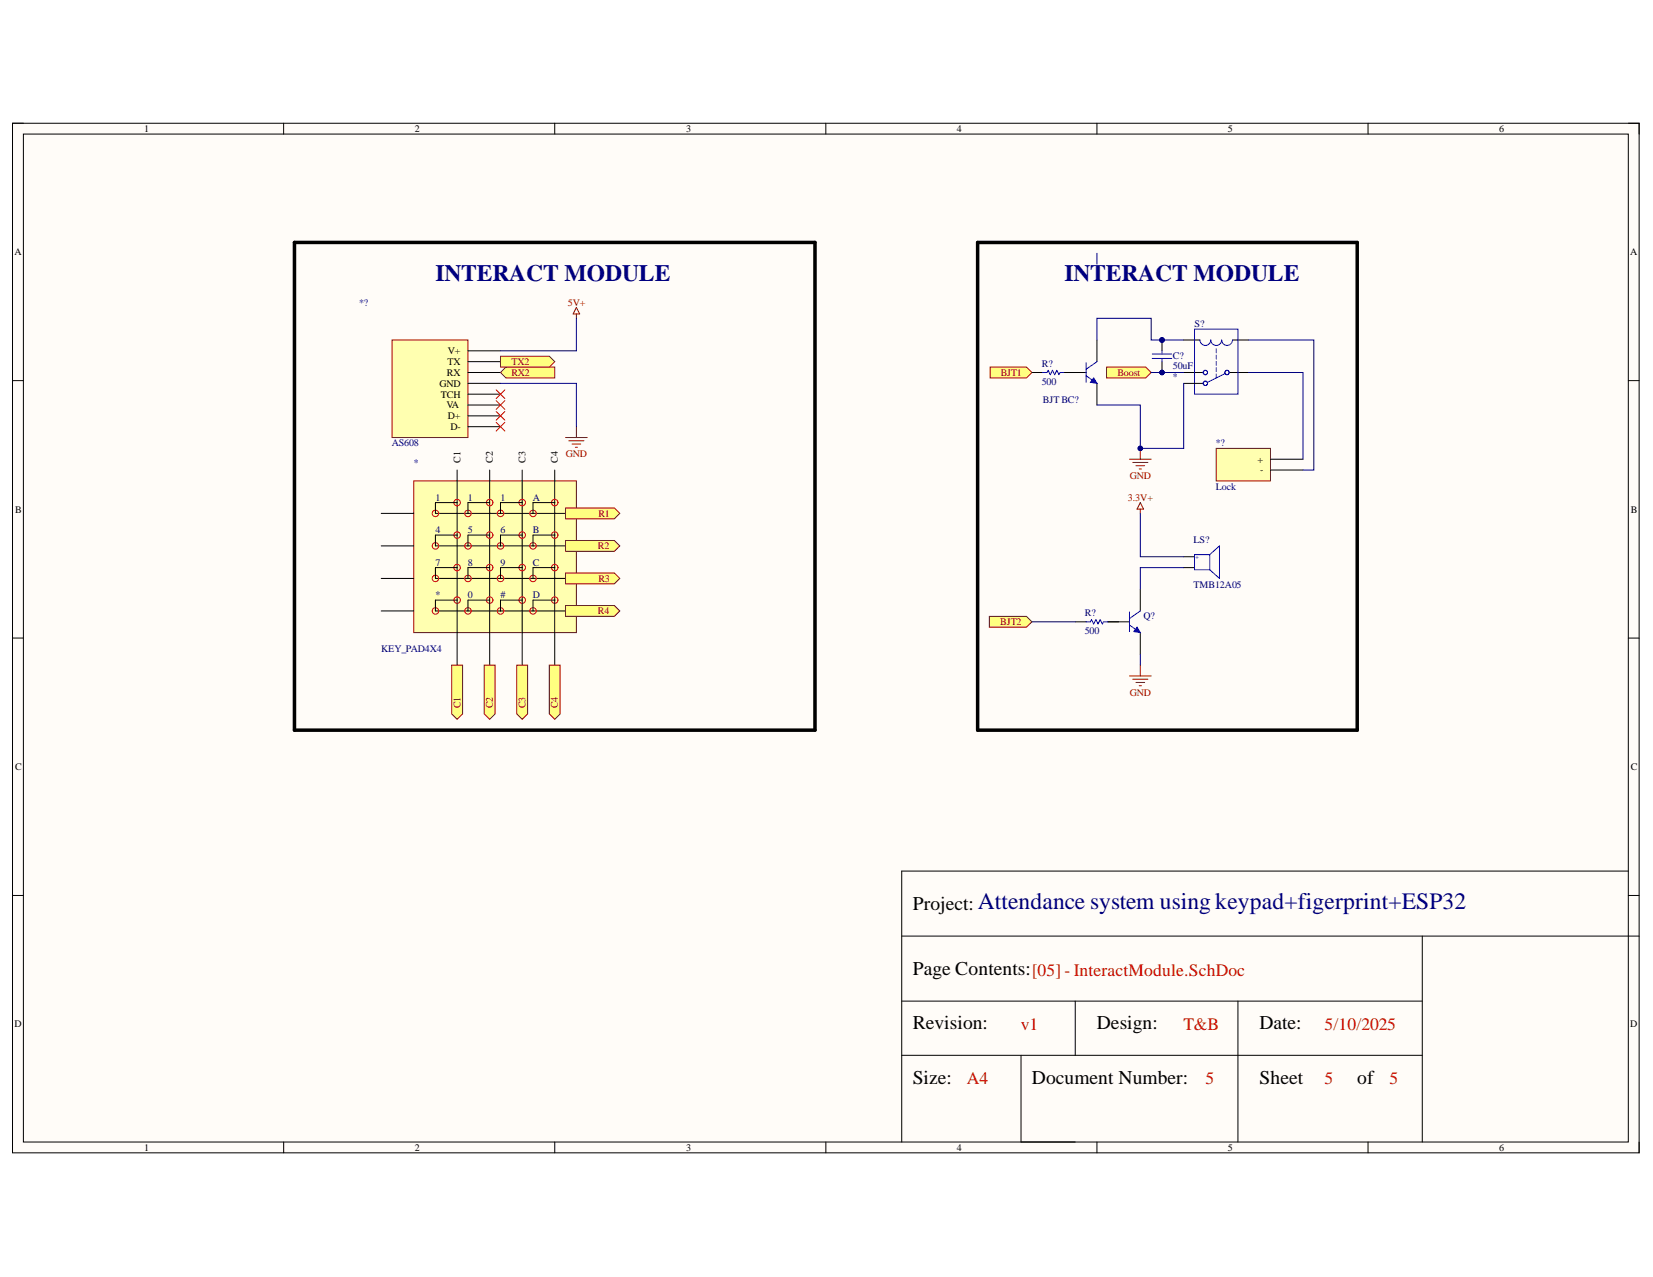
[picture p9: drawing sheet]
<svg xmlns="http://www.w3.org/2000/svg" width="279mm" height="216mm" viewBox="0 0 279 216" stroke-linecap="round" stroke-linejoin="round" font-family="sans-serif">
<path d="M2.1 20.8h275v174.1h-275z" fill-rule="evenodd" fill="#fffcf8"/>
<path d="M2.1 20.8h275v174.1h-275z" fill="none" stroke="#000" stroke-width=".17"/>
<path d="M4 22.7h271.2v170.4h-271.2z" fill-rule="evenodd" fill="#fffcf8"/>
<g fill="none" stroke="#000" stroke-width=".17">
<path d="M2.1 20.8h1.8M4 22.7h271.2v170.4h-271.2zM47.9 20.8v1.9M93.8 20.8v1.9M139.6 20.8v1.9M185.4 20.8v1.9M231.2 20.8v1.9M275.2 20.8h1.9v1.9M2.1 64.4h1.8M275.2 64.4h1.9M2.1 107.9h1.8M275.2 107.9h1.9"/>
<path d="M2.1 151.4h1.8M152.4 158.3h124.7M240.4 158.3v34.8M275.2 151.4h1.9M275.2 147.3h-122.8v45.8M152.4 169.3h88M152.4 178.4h88M172.6 178.4v14.7h9.1M181.7 169.3v9.1M209.2 169.3v23.8M47.9 193.1v1.8M93.8 193.1v1.8"/>
<path d="M139.6 193.1v1.8M185.4 193.1v1.8M231.2 193.1v1.8M277.1 193.1v1.8"/>
</g>
<path d="M66.3 57.5h12.8v16.5h-12.8z" fill-rule="evenodd" fill="#ffffb0"/>
<path d="M66.3 57.5h12.8v16.5h-12.8zM97.4 53.1v.7M97.4 52l.6 1.1h-1.1zM95.6 74h3.7M96.1 74.5h2.6M96.7 75.1h1.5M97.2 75.6h.4M97.4 72.1v1.9" fill="none" stroke="#800000" stroke-width=".17"/>
<path d="M79.1 59.3h5.5M79.1 61.1h5.5M79.1 63h5.5M79.1 64.8h5.5M79.1 66.6h5.5M79.1 68.5h5.5M79.1 70.3h5.5M79.1 72.1h5.5" fill="none" stroke="#000" stroke-width=".17"/>
<path d="M84.6 63l.9-.9h8.3v1.8h-8.3z" fill-rule="evenodd" fill="#ffff80"/>
<path d="M84.6 63l.9-.9h8.3v1.8h-8.3z" fill="none" stroke="#800000" stroke-width=".17"/>
<path d="M84.6 60.2h8.2l1 .9-1 1h-8.2z" fill-rule="evenodd" fill="#ffff80"/>
<path d="M84.6 60.2h8.2l1 .9-1 1h-8.2z" fill="none" stroke="#800000" stroke-width=".17"/>
<path d="M49.8 41h88v82.4h-88zM165.3 41h64.1v82.4h-64.1z" fill="none" stroke="#000" stroke-width=".59"/>
<g fill="none" stroke="#00f" stroke-width=".17">
<path d="M201.9 55.7h7.3v10.9h-7.3zM202.8 57.5a.91 .91 0 0 0 .9 .9 .91 .91 0 0 0 1-.9 .92 .92 0 0 0 .9 .9 .92 .92 0 0 0 .9-.9 .91 .91 0 0 0 .9 .9 .91 .91 0 0 0 .9-.9M205.6 59v.7M176.2 63h.8l.2-.4 .3 .7 .4-.7 .4 .7 .3-.7 .4 .7 .2-.3h.7M183.6 63.5l1.8 1.3M183.6 61.3v3.3M185.4 61.2l-1.8 1.2M205.6 60v.7M205.6 61.1v.7M205.6 62.2v.6M205.6 63.2v.7M207 63.2l-2.9 1.4"/>
<path d="M204.5 93.8l1.6-1.5v5.5l-1.6-1.5M204.5 93.8v2.5M204.5 93.8h-2.6v2.5h2.6"/>
<circle cx="203.7" cy="63" r=".37"/>
<circle cx="203.7" cy="64.8" r=".37"/>
<circle cx="207.4" cy="63" r=".37"/>
</g>
<path d="M185.4 57.5v3.7M200.1 57.5h2.7M208.3 57.5h2.8M174.4 63h1.8M179.9 63h3.7M185.4 64.8v3.7M200.1 63h3.3M200.1 64.8h3.3M207.8 63h3.3M200.1 94.1h1.8M200.1 96h1.8" fill="none" stroke="#000" stroke-width=".17"/>
<path d="M184.9 63.9l.5 .9-1.1-.2z" fill="#00f"/>
<path d="M184.9 63.9l.5 .9-1.1-.2z" fill="none" stroke="#00f" stroke-width=".17"/>
<path d="M190.9 77.6h3.7M191.5 78.2h2.5M192 78.7h1.5M192.6 79.3h.3M192.7 75.8v1.8" fill="none" stroke="#800000" stroke-width=".17"/>
<circle cx="192.7" cy="75.8" r=".36" fill="#000080"/>
<circle cx="192.7" cy="75.8" r=".36" fill="none" stroke="#000080" stroke-width=".17"/>
<path d="M187 62.1h6.7l.9 .9-.9 .9h-6.7z" fill-rule="evenodd" fill="#ffff80"/>
<path d="M187 62.1h6.7l.9 .9-.9 .9h-6.7z" fill="none" stroke="#800000" stroke-width=".17"/>
<path d="M167.4 62.1h6.1l.9 .9-.9 .9h-6.1z" fill-rule="evenodd" fill="#ffff80"/>
<path d="M167.4 62.1h6.1l.9 .9-.9 .9h-6.1zM190.9 114.3h3.7M191.5 114.8h2.5M192 115.4h1.5M192.6 115.9h.3M192.7 112.5v1.8" fill="none" stroke="#800000" stroke-width=".17"/>
<path d="M192.7 99.6v3.7M181.7 105.1h1.9M187.2 105.1h3.7" fill="none" stroke="#000" stroke-width=".17"/>
<path d="M183.6 105.1h.7l.2-.3 .4 .7 .3-.7 .4 .7 .4-.7 .3 .7 .2-.4h.7M190.9 103.5v3.3M192.7 103.3l-1.8 1.3" fill="none" stroke="#00f" stroke-width=".17"/>
<path d="M167.2 104.2h6.3l.9 .9-.9 .9h-6.3z" fill-rule="evenodd" fill="#ffff80"/>
<path d="M192.7 85l.6 1.1h-1.1zM192.7 86.1v.7M167.2 104.2h6.3l.9 .9-.9 .9h-6.3z" fill="none" stroke="#800000" stroke-width=".17"/>
<path d="M194.8 59.9h3.3M196.4 59.3v.6M194.8 60.6h3.3" fill="none" stroke="#00f" stroke-width=".17"/>
<path d="M205.6 75.8h9.1v5.5h-9.1z" fill-rule="evenodd" fill="#ffffb0"/>
<path d="M205.6 75.8h9.1v5.5h-9.1z" fill="none" stroke="#800000" stroke-width=".17"/>
<path d="M214.7 77.6h5.5M214.7 79.5h5.5" fill="none" stroke="#000" stroke-width=".17"/>
<path d="M83.9 65.9l1.4 1.5M83.9 67.7l1.4 1.5M83.9 69.6l1.4 1.4M83.9 71.4l1.4 1.5M85.3 65.9l-1.4 1.5M85.3 67.7l-1.4 1.5M85.3 69.6l-1.4 1.4M85.3 71.4l-1.4 1.5" fill="none" stroke="#f00" stroke-width=".17"/>
<path d="M69.9 81.3h27.5v25.7h-27.5z" fill-rule="evenodd" fill="#ffffb0"/>
<path d="M69.9 81.3h27.5v25.7h-27.5z" fill="none" stroke="#800000" stroke-width=".17"/>
<g fill="none" stroke="#000" stroke-width=".17">
<path d="M77.3 79.5v33M82.8 79.5v33M88.3 79.5v33M93.8 79.5v33M64.4 97.8h5.5M64.4 92.3h5.5M64.4 86.8h5.5M77.3 96h-3.7v1.8h22M77.3 90.5h-3.7v1.8h22M77.3 85h-3.7v1.8h22M82.8 85h-3.7v1.8M82.8 90.5h-3.7v1.8"/>
<path d="M82.8 96h-3.7v1.8M88.3 85h-3.7v1.8M88.3 90.5h-3.7v1.8M88.3 96h-3.7v1.8M93.8 85h-3.7v1.8M93.8 90.5h-3.7v1.8M93.8 96h-3.7v1.8M64.4 103.3h5.5M77.3 101.5h-3.7v1.8h22M82.8 101.5h-3.7v1.8M88.3 101.5h-3.7v1.8M93.8 101.5h-3.7v1.8"/>
</g>
<g fill="none" stroke="#f00" stroke-width=".17">
<circle cx="73.6" cy="92.3" r=".55"/>
<circle cx="73.6" cy="97.8" r=".55"/>
<circle cx="73.6" cy="86.8" r=".55"/>
<circle cx="77.3" cy="85" r=".55"/>
<circle cx="77.3" cy="96" r=".55"/>
<circle cx="77.3" cy="90.5" r=".55"/>
<circle cx="79.1" cy="92.3" r=".55"/>
<circle cx="79.1" cy="97.8" r=".55"/>
<circle cx="79.1" cy="86.8" r=".55"/>
<circle cx="82.8" cy="85" r=".55"/>
<circle cx="82.8" cy="96" r=".55"/>
<circle cx="82.8" cy="90.5" r=".55"/>
<circle cx="84.6" cy="92.3" r=".55"/>
<circle cx="84.6" cy="97.8" r=".55"/>
<circle cx="84.6" cy="86.8" r=".55"/>
<circle cx="88.3" cy="85" r=".55"/>
<circle cx="88.3" cy="96" r=".55"/>
<circle cx="88.3" cy="90.5" r=".55"/>
<circle cx="90.1" cy="92.3" r=".55"/>
<circle cx="90.1" cy="97.8" r=".55"/>
<circle cx="90.1" cy="86.8" r=".55"/>
<circle cx="93.8" cy="85" r=".55"/>
<circle cx="93.8" cy="96" r=".55"/>
<circle cx="93.8" cy="90.5" r=".55"/>
<circle cx="73.6" cy="103.3" r=".55"/>
<circle cx="77.3" cy="101.5" r=".55"/>
<circle cx="79.1" cy="103.3" r=".55"/>
<circle cx="82.8" cy="101.5" r=".55"/>
<circle cx="84.6" cy="103.3" r=".55"/>
<circle cx="88.3" cy="101.5" r=".55"/>
<circle cx="90.1" cy="103.3" r=".55"/>
<circle cx="93.8" cy="101.5" r=".55"/>
</g>
<path d="M95.6 85.9h8.2l1 .9-1 .9h-8.2z" fill-rule="evenodd" fill="#ffff80"/>
<path d="M95.6 85.9h8.2l1 .9-1 .9h-8.2z" fill="none" stroke="#800000" stroke-width=".17"/>
<path d="M95.6 91.4h8.2l1 .9-1 .9h-8.2z" fill-rule="evenodd" fill="#ffff80"/>
<path d="M95.6 91.4h8.2l1 .9-1 .9h-8.2z" fill="none" stroke="#800000" stroke-width=".17"/>
<path d="M95.6 96.9h8.2l1 .9-1 .9h-8.2z" fill-rule="evenodd" fill="#ffff80"/>
<path d="M95.6 96.9h8.2l1 .9-1 .9h-8.2z" fill="none" stroke="#800000" stroke-width=".17"/>
<path d="M95.6 102.4h8.2l1 .9-1 .9h-8.2z" fill-rule="evenodd" fill="#ffff80"/>
<path d="M95.6 102.4h8.2l1 .9-1 .9h-8.2z" fill="none" stroke="#800000" stroke-width=".17"/>
<path d="M76.4 112.5h1.8v8.2l-.9 .9-.9-.9z" fill-rule="evenodd" fill="#ffff80"/>
<path d="M76.4 112.5h1.8v8.2l-.9 .9-.9-.9z" fill="none" stroke="#800000" stroke-width=".17"/>
<path d="M81.8 112.5h1.9v8.2l-.9 .9-1-.9z" fill-rule="evenodd" fill="#ffff80"/>
<path d="M81.8 112.5h1.9v8.2l-.9 .9-1-.9z" fill="none" stroke="#800000" stroke-width=".17"/>
<path d="M87.3 112.5h1.9v8.2l-.9 .9-1-.9z" fill-rule="evenodd" fill="#ffff80"/>
<path d="M87.3 112.5h1.9v8.2l-.9 .9-1-.9z" fill="none" stroke="#800000" stroke-width=".17"/>
<path d="M92.8 112.5h1.9v8.2l-.9 .9-1-.9z" fill-rule="evenodd" fill="#ffff80"/>
<path d="M92.8 112.5h1.9v8.2l-.9 .9-1-.9z" fill="none" stroke="#800000" stroke-width=".17"/>
<path d="M97.4 53.8v5.5h-12.8M84.6 64.8h12.8v7.3M185.4 68.5h7.3v7.3" fill="none" stroke="#000080" stroke-width=".17"/>
<circle cx="192.7" cy="75.8" r=".36" fill="#000080"/>
<g fill="none" stroke="#000080" stroke-width=".17">
<path d="M185.4 57.5v-3.7h9.2v3.7h1.8M200.1 64.8v11h-7.4"/>
<circle cx="192.7" cy="75.8" r=".36"/>
</g>
<circle cx="192.7" cy="75.8" r=".36" fill="#000080"/>
<g fill="none" stroke="#000080" stroke-width=".17">
<path d="M185.4 42.8v1.9M196.4 57.5h3.7M211.1 57.5h11v22h-1.9M194.6 63h5.5M211.1 63h9.1v14.6M192.7 86.8v7.3h7.4M200.1 96h-7.4v3.6M174.4 105.1h7.3M192.7 110.6v1.9"/>
<circle cx="192.7" cy="75.8" r=".36"/>
</g>
<text font-size="4.6" fill="#00f" x="192.3" y="109.7">PIQ?03</text>
<g font-size="4" fill="#000080">
<text x="73.6" y="47.4">INTERACT MODULE</text>
<text x="179.9" y="47.4">INTERACT MODULE</text>
<text x="165.3" y="153.7">Attendance system using keypad+figerprint+ESP32</text>
</g>
<g font-size="3.3">
<text x="154.3" y="153.9">Project:</text>
<text x="154.3" y="164.9">Page Contents:[05] - InteractModule.SchDoc</text>
<text x="154.3" y="174">Revision:</text>
<text x="185.4" y="174">Design:</text>
<text x="212.9" y="174">Date:</text>
<text x="154.3" y="183.2">Size:</text>
<text x="174.4" y="183.2">Document Number:</text>
<text x="212.9" y="183.2">Sheet</text>
<text x="229.4" y="183.2">of</text>
</g>
<g font-size="3" fill="#f00">
<text x="172.5" y="174.1">v1</text>
<text x="200" y="174.1">T&amp;B</text>
<text x="223.9" y="174.1">5/10/2025</text>
<text x="163.4" y="183.2">A4</text>
<text x="203.8" y="183.2">5</text>
<text x="223.9" y="183.2">5</text>
<text x="234.9" y="183.2">5</text>
</g>
<text font-size="2.8" fill="#000080" x="196.1" y="62.6">PIC?02</text>
<text font-size="2.5" fill="#000080" x="196.1" y="58.9">PIC?01</text>
<g font-size="1.7">
<text x="24.4" y="22.3">1</text>
<text x="70.1" y="22.3">2</text>
<text x="116" y="22.3">3</text>
<text x="161.7" y="22.3">4</text>
<text x="207.6" y="22.3">5</text>
<text x="253.4" y="22.3">6</text>
<text x="2.5" y="43.1">A</text>
<text x="275.6" y="43.1">A</text>
<text x="75.7" y="59.9">V+</text>
<text x="74.3" y="65.4">GND</text>
<text x="75.5" y="63.5">RX</text>
<text x="75.6" y="61.7">TX</text>
<text x="74.5" y="67.2">TCH</text>
<text x="75.4" y="69">VA</text>
<text x="75.7" y="70.9">D+</text>
<text x="76.1" y="72.7">D-</text>
<text x="77.8" y="78.2" transform="rotate(-90 77.8 78.2)">C1</text>
<text x="83.3" y="78.2" transform="rotate(-90 83.3 78.2)">C2</text>
<text x="88.8" y="78.2" transform="rotate(-90 88.8 78.2)">C3</text>
<text x="94.3" y="78.2" transform="rotate(-90 94.3 78.2)">C4</text>
<text x="212.6" y="78.2">+</text>
<text x="213" y="80">-</text>
<text x="2.5" y="86.7">B</text>
<text x="275.7" y="86.7">B</text>
<text x="96.8" y="92.8">R2</text>
<text x="2.5" y="130.2">C</text>
<text x="275.7" y="130.2">C</text>
<text x="2.5" y="173.7">D</text>
<text x="275.6" y="173.7">D</text>
<text x="24.4" y="194.6">1</text>
<text x="70.1" y="194.6">2</text>
<text x="116" y="194.6">3</text>
<text x="161.7" y="194.6">4</text>
<text x="207.6" y="194.6">5</text>
<text x="253.4" y="194.6">6</text>
</g>
<g font-size="1.7" fill="#000080">
<text x="60.7" y="51.7">*?</text>
<text x="201.9" y="55.3">S?</text>
<text x="176.1" y="65">500</text>
<text x="176.1" y="62.1">R?</text>
<text x="198.3" y="64.3">*</text>
<text x="198.3" y="60.6">C?</text>
<text x="198.3" y="62.4">50uF</text>
<text x="176.3" y="68.2">BJT BC?</text>
<text x="66.2" y="75.4">AS608</text>
<text x="205.5" y="75.4">*?</text>
<text x="69.9" y="78.7">*</text>
<text x="205.5" y="82.8">Lock</text>
<text x="73.6" y="84.6">1</text>
<text x="79.1" y="84.6">1</text>
<text x="84.6" y="84.6">1</text>
<text x="90.1" y="84.6">A</text>
<text x="73.6" y="90.1">4</text>
<text x="73.6" y="95.6">7</text>
<text x="79.1" y="90.1">5</text>
<text x="79.1" y="95.6">8</text>
<text x="84.6" y="90.1">6</text>
<text x="84.6" y="95.6">9</text>
<text x="90.1" y="90.1">B</text>
<text x="90.1" y="95.6">C</text>
<text x="201.7" y="91.7">LS?</text>
<text x="73.6" y="101.1">*</text>
<text x="79.1" y="101.1">0</text>
<text x="84.6" y="101.1">#</text>
<text x="90.1" y="101.1">D</text>
<text x="201.7" y="99.4">TMB12A05</text>
<text x="183.4" y="107.1">500</text>
<text x="183.4" y="104.2">R?</text>
<text x="193.3" y="104.6">Q?</text>
<text x="64.5" y="110.3">KEY_PAD4X4</text>
</g>
<g font-size="1.7" fill="#800000">
<text x="96" y="51.7">5V+</text>
<text x="86.4" y="63.5">RX2</text>
<text x="86.4" y="61.7">TX2</text>
<text x="169.2" y="63.5">BJT1</text>
<text x="188.9" y="63.5">Boost</text>
<text x="95.7" y="77.3">GND</text>
<text x="191" y="80.9">GND</text>
<text x="101.2" y="87.4">R1</text>
<text x="190.6" y="84.6">3.3V+</text>
<text x="101.1" y="92.8">R2</text>
<text x="101.2" y="98.3">R3</text>
<text x="101.1" y="103.8">R4</text>
<text x="169.1" y="105.7">BJT2</text>
<text x="77.8" y="119.7" transform="rotate(-90 77.8 119.7)">C1</text>
<text x="83.3" y="119.7" transform="rotate(-90 83.3 119.7)">C2</text>
<text x="88.8" y="119.7" transform="rotate(-90 88.8 119.7)">C3</text>
<text x="94.3" y="119.7" transform="rotate(-90 94.3 119.7)">C4</text>
<text x="191" y="117.6">GND</text>
</g>
<text font-size="1" fill="#00f" x="202.1" y="94.5">+</text>
</svg>
